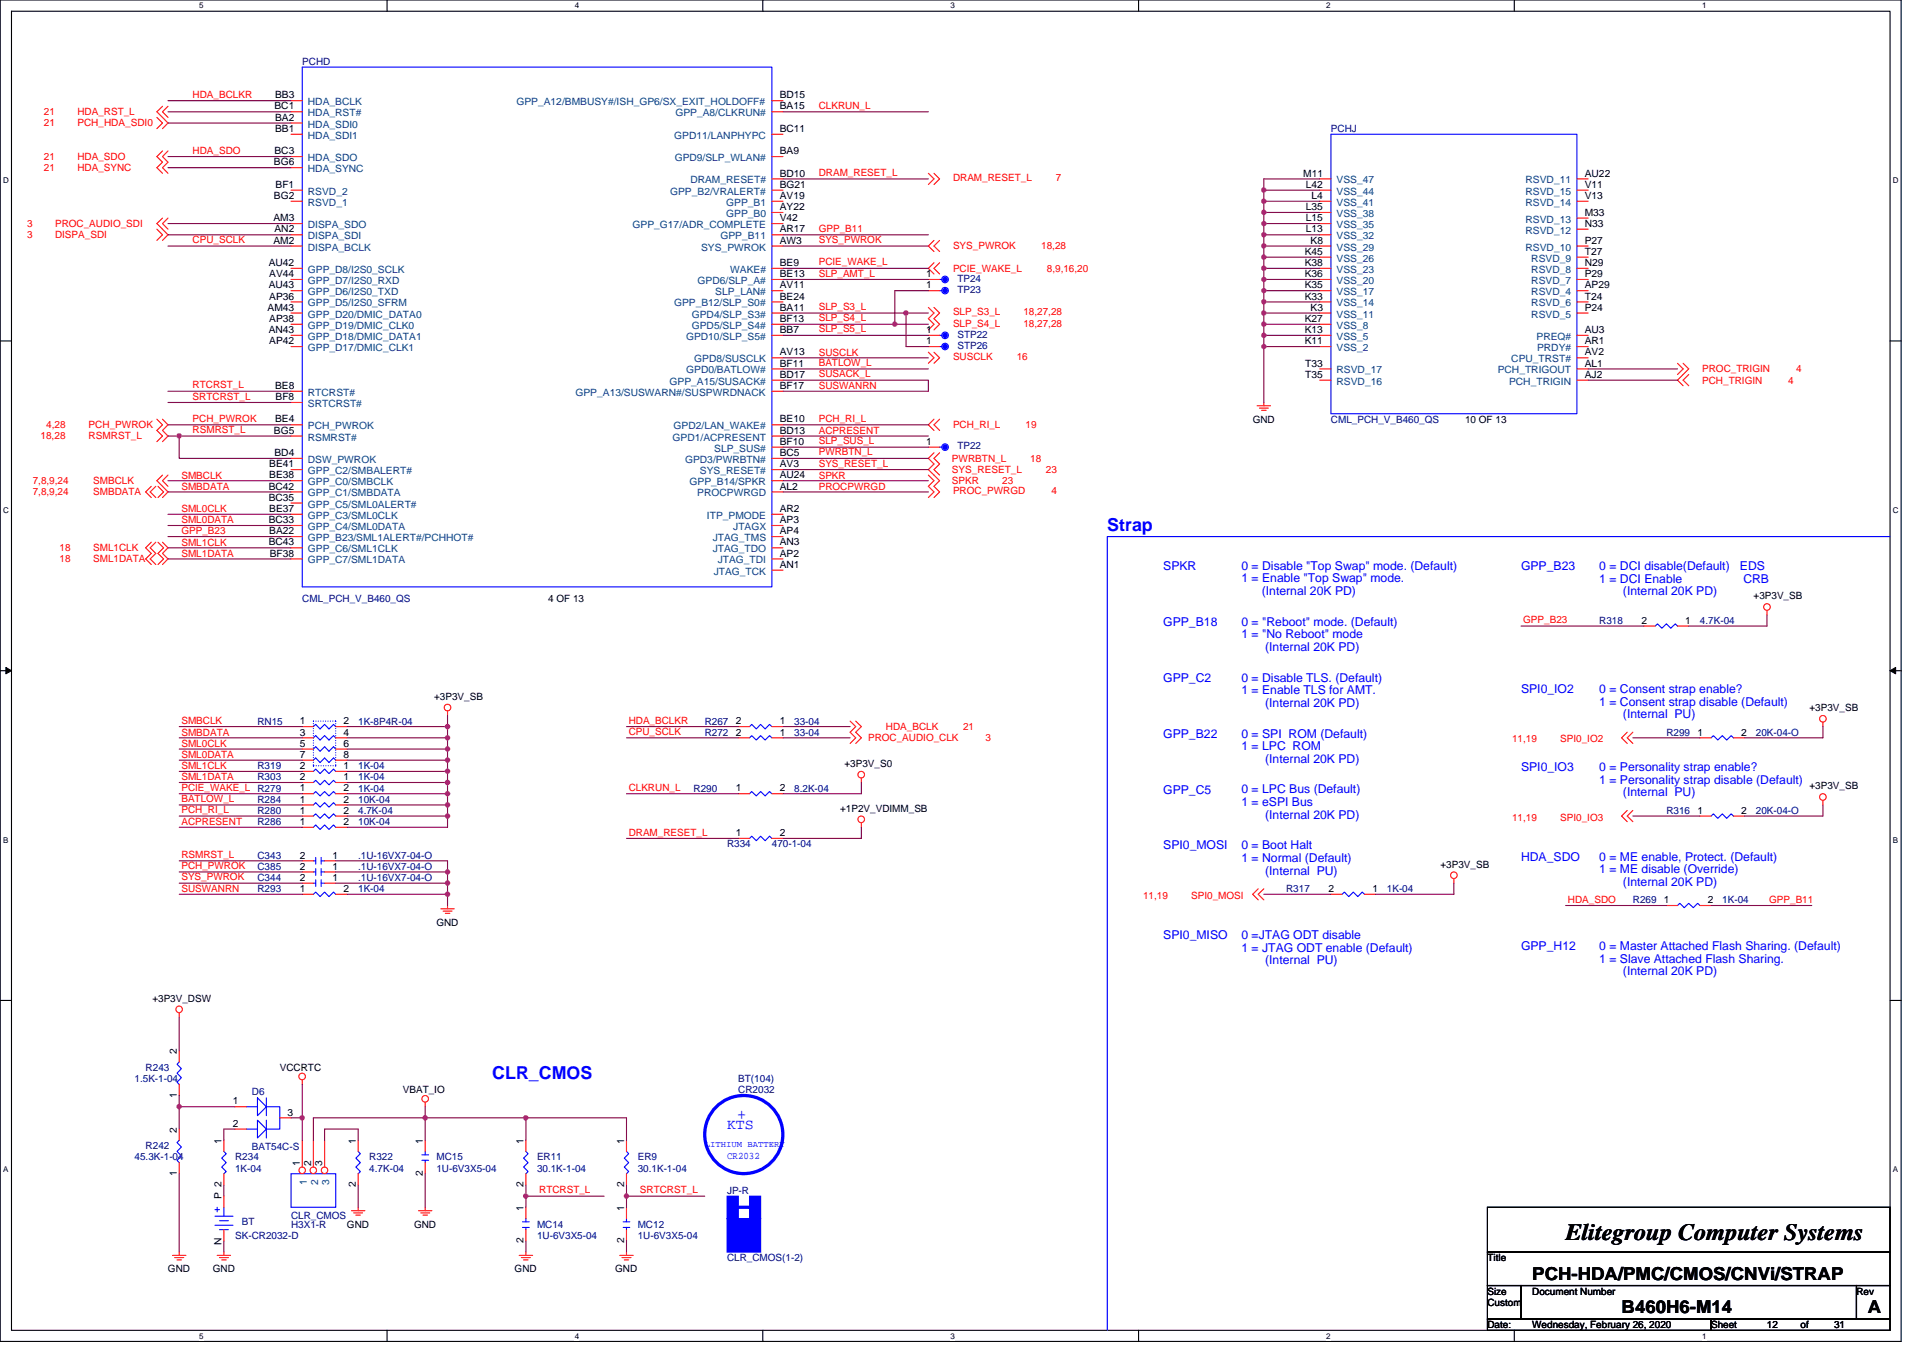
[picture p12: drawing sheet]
<svg xmlns="http://www.w3.org/2000/svg" width="297mm" height="210mm" viewBox="0 0 297 210" stroke-linecap="round" stroke-linejoin="round" font-family="sans-serif">
<path d="M0 0h293.7v207.3h-293.7zM1.8 1.7h290.1v203.8h-290.1z" fill="none" stroke="#000" stroke-width=".17"/>
<g fill="#fff">
<path d="M30.8 .2h.6v1.4h-.6z"/>
<path d="M30.8 205.7h.6v1.4h-.6z"/>
</g>
<path d="M59.8 0v1.7M59.8 205.5v1.8" fill="none" stroke="#000" stroke-width=".17"/>
<g fill="#fff">
<path d="M88.8 .2h.6v1.4h-.6z"/>
<path d="M88.8 205.7h.6v1.4h-.6z"/>
</g>
<path d="M117.8 0v1.7M117.8 205.5v1.8" fill="none" stroke="#000" stroke-width=".17"/>
<g fill="#fff">
<path d="M146.8 .2h.7v1.4h-.7z"/>
<path d="M146.8 205.7h.7v1.4h-.7z"/>
</g>
<path d="M175.9 0v1.7M175.9 205.5v1.8" fill="none" stroke="#000" stroke-width=".17"/>
<g fill="#fff">
<path d="M204.9 .2h.6v1.4h-.6z"/>
<path d="M204.9 205.7h.6v1.4h-.6z"/>
</g>
<path d="M233.9 0v1.7M233.9 205.5v1.8" fill="none" stroke="#000" stroke-width=".17"/>
<g fill="#fff">
<path d="M262.9 .2h.7v1.4h-.7z"/>
<path d="M262.9 205.7h.7v1.4h-.7z"/>
<path d="M.5 27.2h.8v1.4h-.8z"/>
<path d="M292.4 27.2h.8v1.4h-.8z"/>
<path d="M.5 78.1h.8v1.4h-.8z"/>
<path d="M292.4 78.1h.8v1.4h-.8z"/>
</g>
<path d="M0 52.7h1.8M291.9 52.7h1.8" fill="none" stroke="#000" stroke-width=".17"/>
<g fill="#fff">
<path d="M.5 129.1h.8v1.4h-.8z"/>
<path d="M292.4 129.1h.8v1.4h-.8z"/>
</g>
<path d="M0 103.6h1.8M291.9 103.6h1.8" fill="none" stroke="#000" stroke-width=".17"/>
<path d="M.9 103.1l.9 .5-.9 .5zM291.9 103.6l.9-.5v1z" fill="#000" stroke="#000" stroke-width=".15"/>
<g fill="#fff">
<path d="M.5 180h.8v1.4h-.8z"/>
<path d="M292.4 180h.8v1.4h-.8z"/>
</g>
<path d="M0 154.6h1.8M291.9 154.6h1.8M229.8 198.6h5.1v5.2h-5.1zM229.8 186.5h62.1v7h-62.1zM229.8 193.5h62.1v5.1h-62.1zM234.9 198.6h51.9v5.2h-51.9zM286.8 198.6h5.1v5.2h-5.1zM229.8 203.8h34.5v1.7h-34.5zM264.3 203.8h27.6v1.7h-27.6z" fill="none" stroke="#000" stroke-width=".17"/>
<g fill="none" stroke="#00f" stroke-width=".17">
<path d="M46.7 10.4h72.5v80.3h-72.5zM205.6 20.7h38v43.2h-38zM145.1 43.2h.4M145.1 51.8h.4M145.1 53.6h.4M145.1 44.9h.4M145.1 69.1h.4M255.7 96.7l.3-.3 .7 .7 .7-.7 .7 .7 .7-.7 .3 .3M291.9 82.9h-120.9v122.6M48.4 119.2l.4-.4 .6 .7 .7-.7 .7 .7 .7-.7 .4 .4M48.4 112.3l.4-.4 .6 .7 .7-.7 .7 .7 .7-.7 .4 .4M48.4 114l.4-.3 .6 .6 .7-.6 .7 .6 .7-.6 .4 .3"/>
<path d="M48.4 115.7l.4-.3 .6 .7 .7-.7 .7 .7 .7-.7 .4 .3M48.4 117.5l.4-.4 .6 .7 .7-.7 .7 .7 .7-.7 .4 .4M115.8 112.3l.3-.4 .7 .7 .7-.7 .7 .7 .7-.7 .3 .4M115.8 114l.3-.3 .7 .6 .7-.6 .7 .6 .7-.6 .3 .3M264.3 114l.4-.3 .6 .6 .7-.6 .7 .6 .7-.6 .4 .3M48.4 120.9l.4-.3 .6 .7 .7-.7 .7 .7 .7-.7 .4 .3M48.4 127.8l.4-.3 .6 .7 .7-.7 .7 .7 .7-.7 .4 .3M48.4 126.1l.4-.3 .6 .6 .7-.6 .7 .6 .7-.6 .4 .3M48.4 138.2l.4-.4 .6 .7 .7-.7 .7 .7 .7-.7 .4 .4M48.4 122.6l.4-.3 .6 .7 .7-.7 .7 .7 .7-.7 .4 .3M48.4 124.4l.4-.4 .6 .7 .7-.7 .7 .7 .7-.7 .4 .4M48.4 136.5h.4"/>
<path d="M48.4 134.7h.4M48.4 133h.4M48.8 135.9v1.1M48.8 134.2v1.1M48.8 132.5v1M49.6 136.5h.5M49.6 135.9v1.1M49.6 134.7h.5M49.6 134.2v1.1M49.6 133h.5M49.6 132.5v1M115.8 129.5l.3-.3 .7 .7 .7-.7 .7 .7 .7-.7 .3 .3"/>
<path d="M115.8 122.6l.3-.3 .7 .7 .7-.7 .7 .7 .7-.7 .3 .3M207.3 138.2l.4-.4 .6 .7 .7-.7 .7 .7 .7-.7 .4 .4M259.1 139.9l.4-.3 .7 .7 .7-.7 .7 .7 .6-.7 .4 .3M264.3 126.1l.4-.3 .6 .6 .7-.6 .7 .6 .7-.6 .4 .3M27.7 176.2l-.4 .3 .7 .7-.7 .7 .7 .7-.7 .7 .4 .3M27.7 164.1l-.4 .3 .7 .7-.7 .7 .7 .7-.7 .7 .4 .4M34.6 177.9l.3 .4-.7 .6 .7 .7-.7 .7 .7 .7-.3 .4M38.1 171h1.7M38.1 174.5h1.7M39.8 173.1l1.3 1.4-1.3 1.3zM39.8 169.6l1.3 1.4-1.3 1.4zM41.1 169.6v2.8"/>
<path d="M41.1 173.1v2.7M41.1 171h2.1v3.5h-2.1M55.3 177.9l.4 .4-.7 .6 .7 .7-.7 .7 .7 .7-.4 .4M65.2 179.3h1M65.2 178.4h1M65.7 177.9v.5M65.7 179.3v.3M81.2 177.9l.4 .4-.7 .6 .7 .7-.7 .7 .7 .7-.4 .4M96.8 177.9l.3 .4-.7 .6 .7 .7-.7 .7 .7 .7-.3 .4M33.2 189.3h2.8M33.2 187.9h2.8M33.2 186.9h.7"/>
<path d="M33.5 186.5v.7M33.9 190h1.4M33.9 188.6h1.4M34.6 186.5v1.4M45 181.4h6.9v5.1h-6.9zM80.7 189.7h1M80.7 188.8h1M81.2 188.3v.5M81.2 189.7v.3M96.3 189.7h1M96.3 188.8h1M96.8 188.3v.5"/>
<path d="M96.8 189.7v.3"/>
<circle cx="146" cy="51.8" r=".51"/>
<circle cx="146" cy="43.2" r=".51"/>
<circle cx="146" cy="44.9" r=".51"/>
<circle cx="146" cy="53.5" r=".51"/>
<circle cx="146" cy="69.1" r=".51"/>
</g>
<g fill="none" stroke="#f00" stroke-width=".17">
<path d="M24.2 18.1l.9 .9-.9 .9M25.1 16.4l-.9 .9 1.7 1.7-.8 .9M25.9 16.4l-.8 .9 .8 .8M45 15.6h1.7M45 17.3h1.7M45 19h1.7M119.2 15.6h1.7M119.2 17.3h1.7M24.2 35.4l.9 .9-.9 .8M25.1 33.7l-.9 .8 1.7 1.8-.8 .8M25.1 23.3l-.9 .9 .9 .9-.9 .8 .9 .9M25.9 23.3l-.8 .9 .8 .9-.8 .8 .8 .9"/>
<path d="M25.9 33.7l-.8 .8 .8 .9M45 25.9h1.7M45 20.7h1.7M45 31.1h1.7M45 36.3h1.7M45 29.4h1.7M45 34.5h1.7M45 24.2h1.7M45 38h1.7M119.2 38h1.7M119.2 36.3h1.7M119.2 20.7h1.7"/>
<path d="M119.2 32.8h1.7M119.2 31.1h1.7M119.2 24.2h1.7M119.2 29.4h1.7M119.2 27.6h1.7M119.2 34.5h1.7M143.4 26.8l.9 .8-.9 .9M144.3 37.1l-.9 .9 .9 .9M144.3 26.8l.8 .8-.8 .9M145.1 37.1l-.8 .9 .8 .9M203.9 31.1h1.7M203.9 36.3h1.7"/>
<path d="M203.9 29.4h1.7M203.9 34.5h1.7M203.9 27.6h1.7M203.9 39.7h1.7M203.9 32.8h1.7M203.9 38h1.7M243.6 38h1.7M243.6 27.6h1.7M243.6 35.4h1.7M243.6 33.7h1.7M243.6 31.1h1.7M243.6 29.4h1.7"/>
<path d="M243.6 39.7h1.7M45 50.1h1.7M45 46.7h1.7M45 41.5h1.7M45 44.9h1.7M45 48.4h1.7M45 51.8h1.7M45 43.2h1.7M45 53.6h1.7M119.2 50.1h1.7M119.2 57h1.7M119.2 48.4h1.7"/>
<path d="M119.2 44.9h1.7M119.2 58.7h1.7M119.2 43.2h1.7M119.2 51.8h1.7M119.2 55.3h1.7M119.2 41.5h1.7M119.2 46.7h1.7M143.4 47.5l.9 .9-.9 .8 .9 .9-.9 .9M143.4 54.4l.9 .9-.9 .8M143.4 43.2h1.7M143.4 51.8h1.7M143.4 53.6h1.7"/>
<path d="M143.4 44.9h1.7M144.3 40.6l-.9 .9 .9 .8M144.3 47.5l.8 .9-.8 .8 .8 .9-.8 .9M144.3 54.4l.8 .9-.8 .8M145.1 40.6l-.8 .9 .8 .8M203.9 58.7h1.7M203.9 43.2h1.7M203.9 53.6h1.7M203.9 57h1.7M203.9 48.4h1.7M203.9 41.5h1.7M203.9 51.8h1.7"/>
<path d="M203.9 46.7h1.7M203.9 50.1h1.7M203.9 44.9h1.7M243.6 55.3h1.7M243.6 51.8h1.7M243.6 57h1.7M243.6 44.9h1.7M243.6 58.7h1.7M243.6 48.4h1.7M243.6 46.7h1.7M243.6 43.2h1.7M243.6 53.6h1.7"/>
<path d="M243.6 41.5h1.7M259.1 56.1l.9 .9-.9 .9M260 56.1l.9 .9-1.8 1.7 .9 .9M260.9 57.9l-.9 .8 .9 .9M23.4 75.1l-.9 .9 .9 .9M24.1 75.1l-.9 .9 .9 .9M24.2 64.8l.9 .8-.9 .9 .9 .9-.9 .8M24.4 75.1l.9 .9-.9 .9M25.1 73.4l-.9 .9 1.7 1.7-.8 .9M25.1 64.8l.8 .8-.8 .9 .8 .9-.8 .8M25.9 73.4l-.8 .9 .8 .8M45 70.8h1.7"/>
<path d="M45 65.6h1.7M45 62.2h1.7M45 67.4h1.7M45 79.5h1.7M45 74.3h1.7M45 77.7h1.7M45 60.5h1.7M45 72.6h1.7M45 76h1.7M119.2 79.5h1.7M119.2 70.8h1.7M119.2 72.6h1.7"/>
<path d="M119.2 76h1.7M119.2 74.3h1.7M119.2 65.6h1.7M119.2 67.4h1.7M119.2 69.1h1.7M119.2 60.5h1.7M143.4 73.4l.9 .9-.9 .8 .9 .9-.9 .9M143.4 69.1h1.7M144.3 70l-.9 .8 .9 .9-.9 .9 1.7 1.7-.8 .8 .8 .9-.8 .9M144.3 64.8l-.9 .8 .9 .9M145.1 70l-.8 .8 .8 .9-.8 .9 .8 .8M145.1 64.8l-.8 .8 .8 .9"/>
<path d="M194.2 62.7h2.1M194.5 63.1h1.4M194.9 63.4h.7M195.2 62.2v.5M23.4 83.8l-.9 .8 .9 .9-.9 .9 .9 .8M24.1 83.8l-.9 .8 .9 .9-.9 .9 .9 .8M24.4 83.8l.9 .8-.9 .9 .9 .9-.9 .8M25.1 83.8l.8 .8-.8 .9 .8 .9-.8 .8M45 81.2h1.7M45 84.6h1.7M45 82.9h1.7M45 86.4h1.7"/>
<path d="M119.2 88.1h1.7M119.2 86.4h1.7M119.2 84.6h1.7M119.2 82.9h1.7M119.2 81.2h1.7M254 96.7h1.7M259.1 96.7h1.8M272.9 94.3v.7M46.7 119.2h1.7M46.7 112.3h1.7M46.7 114h1.7M46.7 115.7h1.7"/>
<path d="M46.7 117.5h1.7M51.9 119.2h1.7M51.9 112.3h1.7M51.9 114h1.7M51.9 115.7h1.7M51.9 117.5h1.7M69.1 109.9v.7M114 112.3h1.8M114 114h1.8M119.2 112.3h1.7M119.2 114h1.7M131.3 111.4l.9 .9-.9 .8 .9 .9-.9 .9"/>
<path d="M132.2 111.4l.9 .9-.9 .8 .9 .9-.9 .9M251.4 113.1l-.9 .9 .9 .9M252.2 113.1l-.8 .9 .8 .9M262.6 114h1.7M267.8 114h1.7M281.6 111.6v.7M46.7 127.8h1.7M46.7 120.9h1.7M46.7 126.1h1.7M46.7 138.2h1.7M46.7 136.5h1.7M46.7 134.7h1.7"/>
<path d="M46.7 133h1.7M46.7 122.6h1.7M46.7 124.4h1.7M50.1 136.5h1.8M50.1 134.7h1.8M50.1 133h1.8M51.9 127.8h1.7M51.9 120.9h1.7M51.9 126.1h1.7M51.9 138.2h1.7M51.9 122.6h1.7M51.9 124.4h1.7"/>
<path d="M69.1 139.9v.5M114 129.5h1.8M114 122.6h1.8M119.2 129.5h1.7M119.2 122.6h1.7M133.1 120.2v.7M133.1 127.1v.7M194.3 137.3l-.8 .9 .8 .8M195.2 137.3l-.9 .9 .9 .8M205.6 138.2h1.7M210.8 138.2h1.7M224.6 135.8v.7"/>
<path d="M251.4 125.2l-.9 .9 .9 .9M252.2 125.2l-.8 .9 .8 .9M257.4 139.9h1.7M262.6 126.1h1.7M262.6 139.9h1.7M267.8 126.1h1.7M281.6 123.7v.7M27.7 156.5v.7M68.1 140.4h2.1M68.4 140.8h1.4M68.8 141.1h.7M27.7 179.6v1.8"/>
<path d="M27.7 174.5v1.7M27.7 167.6v1.7M27.7 162.4v1.7M34.6 176.2v1.7M36.3 171h1.8M36.3 174.5h1.8M43.2 172.7h1.8M46.7 166.9v.7M55.3 176.2v1.7M65.7 170.3v.7M65.7 176.2v1.7M65.7 179.6v1.8"/>
<path d="M81.2 176.2v1.7M96.8 176.2v1.7M26.6 194h2.1M27 194.3h1.4M27.3 194.7h.7M27.7 193.5v.5M33.5 194h2.1M33.9 194.3h1.4M34.2 194.7h.7M34.6 193.5v.5M34.6 181.4v1.7M34.6 184.8v1.7"/>
<path d="M34.6 190v1.7M54.3 187.1h2.1M54.6 187.4h1.4M55 187.7h.7M55.3 186.5v.6M55.3 181.4v1.7M64.6 187.1h2.1M65 187.4h1.4M65.3 187.7h.7M65.7 186.5v.6M80.2 194h2.1M80.5 194.3h1.4"/>
<path d="M80.9 194.7h.7M81.2 193.5v.5M81.2 186.5v1.8M81.2 190v1.7M81.2 181.4v1.7M95.7 194h2.1M96.1 194.3h1.4M96.4 194.7h.7M96.8 193.5v.5M96.8 181.4v1.7M96.8 186.5v1.8M96.8 190v1.7"/>
<circle cx="272.9" cy="93.8" r=".51"/>
<circle cx="69.1" cy="109.3" r=".51"/>
<circle cx="133" cy="119.7" r=".51"/>
<circle cx="281.6" cy="111.1" r=".51"/>
<circle cx="133" cy="126.6" r=".51"/>
<circle cx="224.6" cy="135.2" r=".51"/>
<circle cx="281.6" cy="123.1" r=".51"/>
<circle cx="27.7" cy="156" r=".51"/>
<circle cx="46.7" cy="166.3" r=".51"/>
<circle cx="65.7" cy="169.8" r=".51"/>
</g>
<g fill="#00f" stroke="#00f" stroke-width=".17">
<path d="M112.3 188.3h5.2v5.2h-5.2z" fill-rule="evenodd"/>
<path d="M112.3 184.8h1.7v3.5h-1.7z" fill-rule="evenodd"/>
<path d="M115.8 184.8h1.7v3.5h-1.7z" fill-rule="evenodd"/>
<circle cx="146" cy="43.2" r=".34"/>
<circle cx="146" cy="51.8" r=".34"/>
<circle cx="146" cy="69.1" r=".34"/>
<circle cx="146" cy="53.5" r=".33"/>
<circle cx="146" cy="44.9" r=".33"/>
</g>
<g fill="none" stroke="#00f" stroke-width=".51">
<path d="M114 186.5h1.8"/>
<circle cx="114.9" cy="175.3" r="6"/>
</g>
<path d="M48.4 111.4v6.9M48.4 118.3h.1M48.4 111.4h3.5M51.9 111.4h.1M51.9 111.4v6.9M51.9 118.3h.1M51.9 118.3h-3.5" fill="none" stroke="#00f" stroke-width=".17" stroke-dasharray="0 .3"/>
<circle cx="46.7" cy="180.8" r=".51" fill="#fff" stroke="#f00" stroke-width=".17"/>
<path d="M46.7 176.2v4.1" fill="none" stroke="#f00" stroke-width=".17"/>
<circle cx="48.4" cy="180.8" r=".51" fill="#fff" stroke="#f00" stroke-width=".17"/>
<path d="M48.4 176.2v4.1" fill="none" stroke="#f00" stroke-width=".17"/>
<circle cx="50.1" cy="180.8" r=".51" fill="#fff" stroke="#f00" stroke-width=".17"/>
<path d="M50.1 176.2v4.1" fill="none" stroke="#f00" stroke-width=".17"/>
<g fill="none" stroke="#800040" stroke-width=".17">
<path d="M25.9 15.6h19.1M25.9 19h19.1M25.9 17.3h19.1M120.9 17.3h22.5M25.9 36.3h19.1M25.9 24.2h19.1M25.9 25.9h19.1M25.9 38h19.1M25.9 34.5h19.1M120.9 36.3h22.5M120.9 27.6h22.5M120.9 38h22.5"/>
<path d="M195.2 29.4h8.7M195.2 29.4v1.7M195.2 31.1v6.9M195.2 39.7v8.7M195.2 38v1.7M195.2 31.1h8.7M195.2 32.8h8.7M195.2 34.5h8.7M195.2 36.3h8.7M195.2 38h8.7M195.2 39.7h8.7M203.9 27.6h-8.7v1.8"/>
<path d="M120.9 50.1h17.3M120.9 41.5h22.5M120.9 51.8h22.5M120.9 48.4h19.1M120.9 43.2h22.5M120.9 57h22.5M120.9 58.7h22.5v1.8h-22.5M120.9 55.3h22.5M138.2 50.1h5.2M140 48.4h3.4M140 48.4v5.2h3.4M143.4 44.9h-5.2v5.2"/>
<path d="M195.2 51.8v10.4M195.2 48.4v3.4M195.2 41.5h8.7M195.2 43.2h8.7M195.2 44.9h8.7M195.2 46.7h8.7M195.2 48.4h8.7M195.2 50.1h8.7M195.2 51.8h8.7M195.2 53.6h8.7M245.3 58.7h13.8M245.3 57h13.8"/>
<path d="M25.9 60.5h19.1M25.9 62.2h19.1M25.9 65.6h19.1M25.9 74.3h19.1M25.9 76h19.1M25.9 79.5h19.1M25.9 67.4h1.8M45 67.4h-17.3v3.4h17.3M120.9 69.1h22.5M120.9 70.8h22.5M120.9 72.6h22.5M120.9 74.3h22.5"/>
<path d="M120.9 76h22.5M120.9 65.6h22.5M120.9 67.4h22.5M25.9 81.2h19.1M25.9 82.9h19.1M25.9 86.4h19.1M25.9 84.6h19.1M234.9 96.7h19.1M272.9 95v1.7h-12M27.7 119.2h19M27.7 112.3h19M27.7 114h19"/>
<path d="M27.7 115.7h19M27.7 117.5h19M53.6 114h15.5M53.6 112.3h15.5M53.6 115.7h15.5M53.6 117.5h15.5M53.6 119.2h15.5M69.1 112.3v1.7M69.1 114v1.7M69.1 110.6v1.7M69.1 115.7v1.8M69.1 117.5v1.7"/>
<path d="M69.1 119.2v1.7M96.8 114h17.2M96.8 112.3h17.2M120.9 114h10.4M120.9 112.3h10.4M252.2 114h10.4M281.6 112.3v1.7h-12.1M27.7 133h19M27.7 138.2h19M27.7 127.8h19M27.7 122.6h19M27.7 124.4h19"/>
<path d="M27.7 126.1h19M27.7 120.9h19M27.7 134.7h19M27.7 136.5h19M51.9 133h17.2v1.7M51.9 134.7h17.2M51.9 136.5h17.2M53.6 138.2h15.5M53.6 122.6h15.5M53.6 124.4h15.5M53.6 126.1h15.5M53.6 120.9h15.5v1.7"/>
<path d="M69.1 124.4v3.4h-15.5M69.1 122.6v1.8M69.1 134.7v5.2M96.8 122.6h17.2M96.8 129.5h17.2M133.1 120.9v1.7h-12.2M133.1 127.8v1.7h-12.2M195.2 138.2h10.4M224.6 136.5v1.7h-12.1M241.8 139.9h15.6M252.2 126.1h10.4M264.3 139.9h15.6"/>
<path d="M281.6 124.4v1.7h-12.1M27.7 157.2v5.2M27.7 169.3v1.7M36.3 174.5h-1.7v1.7M36.3 171h-8.6v3.5M45 172.7h1.7M46.7 172.7v3.5M46.7 167.6v5.1M48.4 176.2v-3.5h17.3v3.5M50.1 176.2v-1.7h5.2v1.7M65.7 171v1.7h15.5M81.2 172.7v3.5"/>
<path d="M81.2 172.7h15.6v3.5M27.7 181.4v12.1M34.6 183.1v1.7M34.6 191.7v1.8M55.3 183.1v3.4M65.7 181.4v5.1M81.2 183.1v1.7M81.2 184.8v1.7M81.2 191.7v1.8M81.2 184.8h12.1M96.8 184.8v1.7M96.8 183.1v1.7"/>
<path d="M96.8 191.7v1.8M96.8 184.8h12.1"/>
</g>
<g fill="#f0f" stroke="#f0f" stroke-width=".17">
<circle cx="69.1" cy="138.2" r=".34"/>
<circle cx="69.1" cy="122.6" r=".33"/>
<circle cx="69.1" cy="124.4" r=".34"/>
<circle cx="69.1" cy="126.1" r=".34"/>
<circle cx="46.7" cy="172.7" r=".34"/>
<circle cx="81.2" cy="172.7" r=".34"/>
<circle cx="65.7" cy="172.7" r=".34"/>
<circle cx="81.2" cy="184.8" r=".34"/>
<circle cx="96.8" cy="184.8" r=".34"/>
<circle cx="27.7" cy="171" r=".34"/>
<circle cx="69.1" cy="114" r=".33"/>
<circle cx="69.1" cy="112.3" r=".34"/>
<circle cx="69.1" cy="115.7" r=".34"/>
<circle cx="69.1" cy="119.2" r=".34"/>
<circle cx="69.1" cy="120.9" r=".34"/>
<circle cx="69.1" cy="117.5" r=".34"/>
<circle cx="69.1" cy="134.7" r=".34"/>
<circle cx="69.1" cy="136.4" r=".34"/>
<circle cx="139.9" cy="48.4" r=".34"/>
<circle cx="138.2" cy="50.1" r=".34"/>
<circle cx="195.2" cy="53.5" r=".33"/>
<circle cx="195.2" cy="51.8" r=".34"/>
<circle cx="195.2" cy="41.4" r=".34"/>
<circle cx="195.2" cy="39.7" r=".34"/>
<circle cx="195.2" cy="29.4" r=".34"/>
<circle cx="195.2" cy="31.1" r=".34"/>
<circle cx="195.2" cy="32.8" r=".34"/>
<circle cx="195.2" cy="34.5" r=".34"/>
<circle cx="195.2" cy="36.3" r=".33"/>
<circle cx="195.2" cy="38" r=".34"/>
<circle cx="195.2" cy="43.2" r=".34"/>
<circle cx="195.2" cy="44.9" r=".33"/>
<circle cx="195.2" cy="46.6" r=".34"/>
<circle cx="195.2" cy="48.4" r=".34"/>
<circle cx="195.2" cy="50.1" r=".34"/>
<circle cx="27.7" cy="67.3" r=".34"/>
</g>
<text font-size="3.6" x="241.8" y="191.6">Elitegroup Computer Systems</text>
<g font-size="2.8" fill="#00f">
<text x="171" y="82">Strap</text>
<text x="76" y="166.6">CLR_CMOS</text>
</g>
<g font-size="2.8">
<text x="236.7" y="197.7">PCH-HDA/PMC/CMOS/CNVi/STRAP</text>
<text x="250.5" y="202.9">B460H6-M14</text>
<text x="288.5" y="202.9">A</text>
</g>
<g font-size="2.2" fill="#00f">
<text x="114" y="172.8">+</text>
<text x="112.3" y="174.5">KTS</text>
</g>
<g font-size="1.9" fill="#00f">
<text x="179.7" y="88.1">SPKR</text>
<text x="191.8" y="88.1">0 = Disable &quot;Top Swap&quot; mode. (Default)</text>
<text x="234.9" y="88.1">GPP_B23</text>
<text x="247" y="88.1">0 = DCI disable(Default)</text>
<text x="268.8" y="88.1">EDS</text>
<text x="191.8" y="90">1 = Enable &quot;Top Swap&quot; mode.</text>
<text x="194.9" y="91.9">(Internal 20K PD)</text>
<text x="247" y="90">1 = DCI Enable</text>
<text x="250.7" y="92">(Internal 20K PD)</text>
<text x="269.3" y="90">CRB</text>
<text x="179.7" y="96.7">GPP_B18</text>
<text x="191.8" y="96.7">0 = &quot;Reboot&quot; mode. (Default)</text>
<text x="191.8" y="98.6">1 = &quot;No Reboot&quot; mode</text>
<text x="195.4" y="100.6">(Internal 20K PD)</text>
<text x="179.7" y="105.3">GPP_C2</text>
<text x="191.8" y="105.3">0 = Disable TLS. (Default)</text>
<text x="191.8" y="107.3">1 = Enable TLS for AMT.</text>
<text x="234.9" y="107.1">SPI0_IO2</text>
<text x="247" y="107.1">0 = Consent strap enable?</text>
<text x="179.7" y="114">GPP_B22</text>
<text x="191.8" y="114">0 = SPI ROM (Default)</text>
<text x="195.4" y="109.2">(Internal 20K PD)</text>
<text x="247" y="109">1 = Consent strap disable (Default)</text>
<text x="250.7" y="111">(Internal PU)</text>
<text x="191.8" y="115.9">1 = LPC ROM</text>
<text x="195.4" y="117.9">(Internal 20K PD)</text>
<text x="234.9" y="119.2">SPI0_IO3</text>
<text x="247" y="119.2">0 = Personality strap enable?</text>
<text x="179.7" y="122.6">GPP_C5</text>
<text x="191.8" y="122.6">0 = LPC Bus (Default)</text>
<text x="191.8" y="124.6">1 = eSPI Bus</text>
<text x="247" y="121.1">1 = Personality strap disable (Default)</text>
<text x="250.7" y="123.1">(Internal PU)</text>
<text x="179.7" y="131.2">SPI0_MOSI</text>
<text x="191.8" y="131.2">0 = Boot Halt</text>
<text x="195.4" y="126.5">(Internal 20K PD)</text>
<text x="191.8" y="133.2">1 = Normal (Default)</text>
<text x="195.4" y="135.1">(Internal PU)</text>
<text x="234.9" y="133">HDA_SDO</text>
<text x="247" y="133">0 = ME enable, Protect. (Default)</text>
<text x="247" y="134.9">1 = ME disable (Override)</text>
<text x="250.7" y="136.9">(Internal 20K PD)</text>
<text x="179.7" y="145.1">SPI0_MISO</text>
<text x="191.8" y="145.1">0 =JTAG ODT disable</text>
<text x="191.8" y="147">1 = JTAG ODT enable (Default)</text>
<text x="195.4" y="149">(Internal PU)</text>
<text x="234.9" y="146.8">GPP_H12</text>
<text x="247" y="146.8">0 = Master Attached Flash Sharing. (Default)</text>
<text x="247" y="148.8">1 = Slave Attached Flash Sharing.</text>
<text x="250.7" y="150.7">(Internal 20K PD)</text>
</g>
<g font-size="1.5" fill="#000080">
<text x="46.7" y="10">PCHD</text>
<text x="205.6" y="20.4">PCHJ</text>
<text x="147.9" y="43.5">TP24</text>
<text x="147.9" y="45.3">TP23</text>
<text x="147.9" y="52.2">STP22</text>
<text x="147.9" y="53.9">STP26</text>
<text x="205.6" y="65.3">CML_PCH_V_B460_QS</text>
<text x="147.9" y="69.4">TP22</text>
<text x="46.7" y="92.9">CML_PCH_V_B460_QS</text>
<text x="247" y="96.4">R318</text>
<text x="262.6" y="96.4">4.7K-04</text>
<text x="39.8" y="112">RN15</text>
<text x="55.3" y="112">1K-8P4R-04</text>
<text x="108.9" y="112">R267</text>
<text x="108.9" y="113.7">R272</text>
<text x="122.7" y="112">33-04</text>
<text x="122.7" y="113.7">33-04</text>
<text x="257.4" y="113.7">R299</text>
<text x="271.2" y="113.7">20K-04-O</text>
<text x="39.8" y="118.9">R319</text>
<text x="55.3" y="118.9">1K-04</text>
<text x="39.8" y="120.6">R303</text>
<text x="39.8" y="125.8">R280</text>
<text x="39.8" y="122.3">R279</text>
<text x="39.8" y="124">R284</text>
<text x="55.3" y="120.6">1K-04</text>
<text x="55.3" y="125.8">4.7K-04</text>
<text x="55.3" y="122.3">1K-04</text>
<text x="55.3" y="124">10K-04</text>
<text x="107.1" y="122.3">R290</text>
<text x="122.7" y="122.3">8.2K-04</text>
<text x="257.4" y="125.8">R316</text>
<text x="271.2" y="125.8">20K-04-O</text>
<text x="39.8" y="127.5">R286</text>
<text x="55.3" y="127.5">10K-04</text>
<text x="112.3" y="130.9">R334</text>
<text x="119.2" y="130.9">470-1-04</text>
<text x="39.8" y="137.9">R293</text>
<text x="39.8" y="136.1">C344</text>
<text x="39.8" y="134.4">C385</text>
<text x="39.8" y="132.7">C343</text>
<text x="55.3" y="137.9">1K-04</text>
<text x="55.3" y="136.1">.1U-16VX7-04-O</text>
<text x="55.3" y="134.4">.1U-16VX7-04-O</text>
<text x="55.3" y="132.7">.1U-16VX7-04-O</text>
<text x="198.7" y="137.9">R317</text>
<text x="214.2" y="137.9">1K-04</text>
<text x="252.2" y="139.6">R269</text>
<text x="266" y="139.6">1K-04</text>
<text x="20.8" y="167.2">1.5K-1-04</text>
<text x="22.5" y="165.5">R243</text>
<text x="114" y="167.2">BT(104)</text>
<text x="38.9" y="169.1">D6</text>
<text x="114" y="169">CR2032</text>
<text x="20.8" y="179.3">45.3K-1-04</text>
<text x="22.5" y="177.6">R242</text>
<text x="36.3" y="179.3">R234</text>
<text x="38.9" y="177.8">BAT54C-S</text>
<text x="57" y="179.3">R322</text>
<text x="67.4" y="179.3">MC15</text>
<text x="82.9" y="179.3">ER11</text>
<text x="98.5" y="179.3">ER9</text>
<text x="36.3" y="181">1K-04</text>
<text x="57" y="181">4.7K-04</text>
<text x="67.4" y="181">1U-6V3X5-04</text>
<text x="82.9" y="181">30.1K-1-04</text>
<text x="98.5" y="181">30.1K-1-04</text>
<text x="112.3" y="184.5">JP-R</text>
<text x="36.3" y="191.4">SK-CR2032-D</text>
<text x="37.4" y="189.3">BT</text>
<text x="45" y="188.3">CLR_CMOS</text>
<text x="45" y="189.7">H3X1-R</text>
<text x="82.9" y="189.7">MC14</text>
<text x="82.9" y="191.4">1U-6V3X5-04</text>
<text x="98.5" y="189.7">MC12</text>
<text x="98.5" y="191.4">1U-6V3X5-04</text>
<text x="112.3" y="194.9">CLR_CMOS(1-2)</text>
</g>
<g font-size="1.5" fill="#f00">
<text x="6.8" y="17.8">21</text>
<text x="12" y="17.8">HDA_RST_L</text>
<text x="29.8" y="15.1">HDA_BCLKR</text>
<text x="126.5" y="16.8">CLKRUN_L</text>
<text x="6.8" y="19.5">21</text>
<text x="12" y="19.5">PCH_HDA_SDI0</text>
<text x="29.8" y="23.7">HDA_SDO</text>
<text x="6.8" y="24.7">21</text>
<text x="6.8" y="26.5">21</text>
<text x="12" y="24.7">HDA_SDO</text>
<text x="12" y="26.5">HDA_SYNC</text>
<text x="126.5" y="27.2">DRAM_RESET_L</text>
<text x="147.2" y="28">DRAM_RESET_L</text>
<text x="163.1" y="28">7</text>
<text x="4.2" y="35.1">3</text>
<text x="8.5" y="35.1">PROC_AUDIO_SDI</text>
<text x="126.5" y="35.8">GPP_B11</text>
<text x="4.2" y="36.8">3</text>
<text x="8.5" y="36.8">DISPA_SDI</text>
<text x="29.8" y="37.6">CPU_SCLK</text>
<text x="126.5" y="37.6">SYS_PWROK</text>
<text x="126.5" y="41">PCIE_WAKE_L</text>
<text x="147.2" y="38.5">SYS_PWROK</text>
<text x="147.2" y="42">PCIE_WAKE_L</text>
<text x="160.8" y="38.5">18,28</text>
<text x="161.7" y="42">8,9,16,20</text>
<text x="126.5" y="47.9">SLP_S3_L</text>
<text x="126.5" y="42.7">SLP_AMT_L</text>
<text x="126.5" y="51.4">SLP_S5_L</text>
<text x="126.5" y="49.7">SLP_S4_L</text>
<text x="147.2" y="48.7">SLP_S3_L</text>
<text x="147.2" y="50.5">SLP_S4_L</text>
<text x="158.1" y="48.7">18,27,28</text>
<text x="158.1" y="50.5">18,27,28</text>
<text x="126.5" y="56.6">BATLOW_L</text>
<text x="126.5" y="58.3">SUSACK_L</text>
<text x="126.5" y="54.9">SUSCLK</text>
<text x="147.2" y="55.6">SUSCLK</text>
<text x="157.1" y="55.6">16</text>
<text x="262.9" y="59.3">PCH_TRIGIN</text>
<text x="262.9" y="57.5">PROC_TRIGIN</text>
<text x="276.2" y="59.3">4</text>
<text x="277.4" y="57.5">4</text>
<text x="29.8" y="60">RTCRST_L</text>
<text x="29.8" y="61.7">SRTCRST_L</text>
<text x="29.8" y="65.2">PCH_PWROK</text>
<text x="126.5" y="60.1">SUSWANRN</text>
<text x="126.5" y="65.2">PCH_RI_L</text>
<text x="6.3" y="67.9">18,28</text>
<text x="7.1" y="66.2">4,28</text>
<text x="13.7" y="67.9">RSMRST_L</text>
<text x="13.7" y="66.2">PCH_PWROK</text>
<text x="29.8" y="66.9">RSMRST_L</text>
<text x="126.5" y="68.6">SLP_SUS_L</text>
<text x="126.5" y="70.4">PWRBTN_L</text>
<text x="126.5" y="67">ACPRESENT</text>
<text x="147" y="71.4">PWRBTN_L</text>
<text x="147.2" y="66.2">PCH_RI_L</text>
<text x="158.4" y="66.2">19</text>
<text x="159.1" y="71.4">18</text>
<text x="5.1" y="74.8">7,8,9,24</text>
<text x="5.1" y="76.5">7,8,9,24</text>
<text x="14.4" y="74.8">SMBCLK</text>
<text x="14.4" y="76.5">SMBDATA</text>
<text x="28" y="73.9">SMBCLK</text>
<text x="28" y="75.7">SMBDATA</text>
<text x="126.5" y="72.1">SYS_RESET_L</text>
<text x="126.5" y="73.9">SPKR</text>
<text x="126.5" y="75.7">PROCPWRGD</text>
<text x="147" y="74.8">SPKR</text>
<text x="147" y="73.1">SYS_RESET_L</text>
<text x="147.2" y="76.4">PROC_PWRGD</text>
<text x="154.8" y="74.8">23</text>
<text x="161.5" y="73.1">23</text>
<text x="162.4" y="76.4">4</text>
<text x="28" y="79.1">SML0CLK</text>
<text x="28" y="80.9">SML0DATA</text>
<text x="28" y="82.5">GPP_B23</text>
<text x="9.2" y="86.9">18</text>
<text x="9.2" y="85.2">18</text>
<text x="14.4" y="86.9">SML1DATA</text>
<text x="14.4" y="85.2">SML1CLK</text>
<text x="28" y="86">SML1DATA</text>
<text x="28" y="84.3">SML1CLK</text>
<text x="235.3" y="96.3">GPP_B23</text>
<text x="28" y="111.9">SMBCLK</text>
<text x="28" y="113.7">SMBDATA</text>
<text x="97.1" y="113.6">CPU_SCLK</text>
<text x="97.1" y="111.8">HDA_BCLKR</text>
<text x="136.8" y="112.8">HDA_BCLK</text>
<text x="148.8" y="112.8">21</text>
<text x="28" y="118.9">SML1CLK</text>
<text x="28" y="115.4">SML0CLK</text>
<text x="28" y="117.1">SML0DATA</text>
<text x="134.1" y="114.5">PROC_AUDIO_CLK</text>
<text x="152.2" y="114.5">3</text>
<text x="233.6" y="114.7">11,19</text>
<text x="241" y="114.7">SPI0_IO2</text>
<text x="28" y="122.2">PCIE_WAKE_L</text>
<text x="28" y="123.9">BATLOW_L</text>
<text x="28" y="125.6">PCH_RI_L</text>
<text x="28" y="120.6">SML1DATA</text>
<text x="97.1" y="122.2">CLKRUN_L</text>
<text x="28" y="127.5">ACPRESENT</text>
<text x="97.1" y="129.1">DRAM_RESET_L</text>
<text x="233.6" y="126.8">11,19</text>
<text x="241" y="126.8">SPI0_IO3</text>
<text x="28" y="132.6">RSMRST_L</text>
<text x="28" y="137.8">SUSWANRN</text>
<text x="28" y="134.3">PCH_PWROK</text>
<text x="28" y="136">SYS_PWROK</text>
<text x="176.6" y="138.9">11,19</text>
<text x="184" y="138.9">SPI0_MOSI</text>
<text x="242.2" y="139.5">HDA_SDO</text>
<text x="273.3" y="139.5">GPP_B11</text>
<text x="83.3" y="184.4">RTCRST_L</text>
<text x="98.8" y="184.4">SRTCRST_L</text>
</g>
<g font-size="1.5">
<text x="42.4" y="16.9">BC1</text>
<text x="42.5" y="15.2">BB3</text>
<text x="120.4" y="15.2">BD15</text>
<text x="120.4" y="16.9">BA15</text>
<text x="42.4" y="23.8">BC3</text>
<text x="42.5" y="20.4">BB1</text>
<text x="42.5" y="18.6">BA2</text>
<text x="120.4" y="23.8">BA9</text>
<text x="120.4" y="20.4">BC11</text>
<text x="42.3" y="25.5">BG6</text>
<text x="42.6" y="29">BF1</text>
<text x="120.4" y="29">BG21</text>
<text x="120.4" y="27.3">BD10</text>
<text x="201.3" y="27.3">M11</text>
<text x="201.7" y="29">L42</text>
<text x="244.8" y="27.3">AU22</text>
<text x="244.8" y="29">V11</text>
<text x="42.2" y="34.2">AM3</text>
<text x="42.3" y="30.7">BG2</text>
<text x="42.4" y="35.9">AN2</text>
<text x="120.4" y="34.2">V42</text>
<text x="120.4" y="32.5">AY22</text>
<text x="120.4" y="30.7">AV19</text>
<text x="120.4" y="35.9">AR17</text>
<text x="201.7" y="35.9">L13</text>
<text x="201.7" y="34.2">L15</text>
<text x="201.7" y="32.5">L35</text>
<text x="202.6" y="30.7">L4</text>
<text x="244.8" y="35.1">N33</text>
<text x="244.8" y="33.3">M33</text>
<text x="244.8" y="30.7">V13</text>
<text x="41.5" y="41.1">AU42</text>
<text x="42.2" y="37.7">AM2</text>
<text x="120.4" y="41.1">BE9</text>
<text x="120.4" y="37.7">AW3</text>
<text x="201.5" y="41.1">K38</text>
<text x="201.5" y="39.4">K45</text>
<text x="202.4" y="37.7">K8</text>
<text x="244.8" y="41.1">N29</text>
<text x="244.8" y="39.4">T27</text>
<text x="244.8" y="37.7">P27</text>
<text x="41.5" y="44.6">AU43</text>
<text x="41.6" y="46.3">AP36</text>
<text x="41.6" y="42.8">AV44</text>
<text x="120.4" y="42.8">BE13</text>
<text x="120.4" y="46.3">BE24</text>
<text x="120.4" y="44.6">AV11</text>
<text x="143" y="42.8">1</text>
<text x="143" y="44.6">1</text>
<text x="201.5" y="42.8">K36</text>
<text x="201.5" y="46.3">K33</text>
<text x="201.5" y="44.6">K35</text>
<text x="244.8" y="44.6">AP29</text>
<text x="244.8" y="46.3">T24</text>
<text x="244.8" y="42.8">P29</text>
<text x="41.3" y="48">AM43</text>
<text x="41.5" y="51.5">AN43</text>
<text x="41.6" y="49.7">AP38</text>
<text x="41.6" y="53.2">AP42</text>
<text x="120.4" y="49.7">BF13</text>
<text x="120.4" y="48">BA11</text>
<text x="120.4" y="51.5">BB7</text>
<text x="143" y="51.5">1</text>
<text x="143" y="53.2">1</text>
<text x="201.5" y="53.2">K11</text>
<text x="201.5" y="51.5">K13</text>
<text x="201.5" y="49.7">K27</text>
<text x="202.4" y="48">K3</text>
<text x="244.8" y="51.5">AU3</text>
<text x="244.8" y="53.2">AR1</text>
<text x="244.8" y="48">P24</text>
<text x="120.4" y="58.4">BD17</text>
<text x="120.4" y="56.6">BF11</text>
<text x="120.4" y="54.9">AV13</text>
<text x="201.6" y="58.4">T35</text>
<text x="201.6" y="56.6">T33</text>
<text x="244.8" y="56.6">AL1</text>
<text x="244.8" y="58.4">AJ2</text>
<text x="244.8" y="54.9">AV2</text>
<text x="42.5" y="65.3">BE4</text>
<text x="42.5" y="60.1">BE8</text>
<text x="42.6" y="61.8">BF8</text>
<text x="120.4" y="65.3">BE10</text>
<text x="120.4" y="60.1">BF17</text>
<text x="193.5" y="65.3">GND</text>
<text x="226.3" y="65.3">10 OF 13</text>
<text x="42.3" y="67">BG5</text>
<text x="42.4" y="70.5">BD4</text>
<text x="120.4" y="67">BD13</text>
<text x="120.4" y="68.7">BF10</text>
<text x="120.4" y="70.5">BC5</text>
<text x="143" y="68.7">1</text>
<text x="41.5" y="77.4">BC35</text>
<text x="41.5" y="75.6">BC42</text>
<text x="41.6" y="73.9">BE38</text>
<text x="41.6" y="72.2">BE41</text>
<text x="120.4" y="73.9">AU24</text>
<text x="120.4" y="75.6">AL2</text>
<text x="120.4" y="72.2">AV3</text>
<text x="41.5" y="80.8">BC33</text>
<text x="41.6" y="79.1">BE37</text>
<text x="41.6" y="82.5">BA22</text>
<text x="120.4" y="82.5">AP4</text>
<text x="120.4" y="79.1">AR2</text>
<text x="120.4" y="80.8">AP3</text>
<text x="41.5" y="84.3">BC43</text>
<text x="41.7" y="86">BF38</text>
<text x="120.4" y="86">AP2</text>
<text x="120.4" y="84.3">AN3</text>
<text x="120.4" y="87.7">AN1</text>
<text x="84.7" y="92.9">4 OF 13</text>
<text x="270.9" y="92.6">+3P3V_SB</text>
<text x="253.6" y="96.4">2</text>
<text x="260.3" y="96.4">1</text>
<text x="46.3" y="111.9">1</text>
<text x="46.3" y="113.6">3</text>
<text x="53.1" y="111.9">2</text>
<text x="53.1" y="113.6">4</text>
<text x="67.1" y="108.1">+3P3V_SB</text>
<text x="113.7" y="111.9">2</text>
<text x="113.7" y="113.6">2</text>
<text x="120.4" y="111.9">1</text>
<text x="120.4" y="113.6">1</text>
<text x="262.2" y="113.6">1</text>
<text x="269" y="113.6">2</text>
<text x="279.5" y="109.9">+3P3V_SB</text>
<text x="46.3" y="118.8">2</text>
<text x="46.3" y="115.4">5</text>
<text x="46.3" y="117.1">7</text>
<text x="53.1" y="118.8">1</text>
<text x="53.1" y="115.4">6</text>
<text x="53.1" y="117.1">8</text>
<text x="130.4" y="118.5">+3P3V_S0</text>
<text x="46.3" y="120.5">2</text>
<text x="46.3" y="125.7">1</text>
<text x="46.3" y="122.3">1</text>
<text x="46.3" y="124">1</text>
<text x="53.1" y="120.5">1</text>
<text x="53.1" y="125.7">2</text>
<text x="53.1" y="122.3">2</text>
<text x="53.1" y="124">2</text>
<text x="113.7" y="122.3">1</text>
<text x="120.4" y="122.3">2</text>
<text x="129.8" y="125.4">+1P2V_VDIMM_SB</text>
<text x="262.2" y="125.7">1</text>
<text x="269" y="125.7">2</text>
<text x="279.5" y="122">+3P3V_SB</text>
<text x="46.3" y="127.5">1</text>
<text x="53.1" y="127.5">2</text>
<text x="113.7" y="129.2">1</text>
<text x="120.4" y="129.2">2</text>
<text x="46.3" y="137.8">1</text>
<text x="46.3" y="136.1">2</text>
<text x="46.3" y="134.4">2</text>
<text x="46.3" y="132.7">2</text>
<text x="51.3" y="136.1">1</text>
<text x="51.3" y="134.4">1</text>
<text x="51.3" y="132.7">1</text>
<text x="53.1" y="137.8">2</text>
<text x="205.2" y="137.8">2</text>
<text x="212" y="137.8">1</text>
<text x="222.5" y="134">+3P3V_SB</text>
<text x="67.4" y="143">GND</text>
<text x="257" y="139.6">1</text>
<text x="263.8" y="139.6">2</text>
<text x="23.5" y="154.8">+3P3V_DSW</text>
<text x="27.3" y="162.9" transform="rotate(-90 27.3 162.9)">2</text>
<text x="43.2" y="165.5">VCCRTC</text>
<text x="27.3" y="169.7" transform="rotate(-90 27.3 169.7)">1</text>
<text x="36" y="170.6">1</text>
<text x="44.4" y="172.4">3</text>
<text x="62.2" y="169">VBAT_IO</text>
<text x="27.3" y="175" transform="rotate(-90 27.3 175)">2</text>
<text x="34.2" y="176.7" transform="rotate(-90 34.2 176.7)">1</text>
<text x="36" y="174.1">2</text>
<text x="55" y="176.7" transform="rotate(-90 55 176.7)">1</text>
<text x="65.3" y="176.7" transform="rotate(-90 65.3 176.7)">1</text>
<text x="80.9" y="176.7" transform="rotate(-90 80.9 176.7)">1</text>
<text x="96.4" y="176.7" transform="rotate(-90 96.4 176.7)">1</text>
<text x="27.3" y="181.7" transform="rotate(-90 27.3 181.7)">1</text>
<text x="34.2" y="185.3" transform="rotate(-90 34.2 185.3)">P 2</text>
<text x="46.3" y="180.1" transform="rotate(-90 46.3 180.1)">1</text>
<text x="48" y="180.1" transform="rotate(-90 48 180.1)">2</text>
<text x="49.8" y="180.1" transform="rotate(-90 49.8 180.1)">3</text>
<text x="55" y="183.5" transform="rotate(-90 55 183.5)">2</text>
<text x="65.3" y="181.7" transform="rotate(-90 65.3 181.7)">2</text>
<text x="80.9" y="183.5" transform="rotate(-90 80.9 183.5)">2</text>
<text x="96.4" y="183.5" transform="rotate(-90 96.4 183.5)">2</text>
<text x="53.6" y="189.7">GND</text>
<text x="64" y="189.7">GND</text>
<text x="80.9" y="187.1" transform="rotate(-90 80.9 187.1)">1</text>
<text x="96.4" y="187.1" transform="rotate(-90 96.4 187.1)">1</text>
<text x="25.9" y="196.6">GND</text>
<text x="32.9" y="196.6">GND</text>
<text x="34.2" y="192.3" transform="rotate(-90 34.2 192.3)">N</text>
<text x="79.5" y="196.6">GND</text>
<text x="80.9" y="192.1" transform="rotate(-90 80.9 192.1)">2</text>
<text x="95" y="196.6">GND</text>
<text x="96.4" y="192.1" transform="rotate(-90 96.4 192.1)">2</text>
<text x="229.8" y="194.9">Title</text>
<text x="229.8" y="200">Size</text>
<text x="229.8" y="201.8">Custom</text>
<text x="236.7" y="200">Document Number</text>
<text x="286.8" y="200">Rev</text>
<text x="229.8" y="205.2">Date:</text>
<text x="236.7" y="205.2">Wednesday, February 26, 2020</text>
<text x="264.3" y="205.2">Sheet</text>
<text x="272.9" y="205.2">12</text>
<text x="278.1" y="205.2">of</text>
<text x="283.3" y="205.2">31</text>
</g>
<g font-size="1.5" fill="#004080">
<text x="47.6" y="16.3">HDA_BCLK</text>
<text x="47.6" y="18">HDA_RST#</text>
<text x="79.8" y="16.3">GPP_A12/BMBUSY#/ISH_GP6/SX_EXIT_HOLDOFF#</text>
<text x="104.3" y="18">GPP_A8/CLKRUN#</text>
<text x="47.6" y="21.4">HDA_SDI1</text>
<text x="47.6" y="19.7">HDA_SDI0</text>
<text x="104.2" y="21.4">GPD11/LANPHYPC</text>
<text x="47.6" y="26.6">HDA_SYNC</text>
<text x="47.6" y="24.9">HDA_SDO</text>
<text x="104.2" y="24.9">GPD9/SLP_WLAN#</text>
<text x="106.6" y="28.3">DRAM_RESET#</text>
<text x="206.5" y="28.3">VSS_47</text>
<text x="235.6" y="28.3">RSVD_11</text>
<text x="47.6" y="31.8">RSVD_1</text>
<text x="47.6" y="30.1">RSVD_2</text>
<text x="47.6" y="35.2">DISPA_SDO</text>
<text x="97.7" y="35.2">GPP_G17/ADR_COMPLETE</text>
<text x="103.5" y="30.1">GPP_B2/VRALERT#</text>
<text x="112.2" y="33.5">GPP_B0</text>
<text x="112.2" y="31.8">GPP_B1</text>
<text x="206.5" y="31.8">VSS_41</text>
<text x="206.5" y="30.1">VSS_44</text>
<text x="206.5" y="35.2">VSS_35</text>
<text x="206.5" y="33.5">VSS_38</text>
<text x="235.6" y="34.4">RSVD_13</text>
<text x="235.6" y="31.8">RSVD_14</text>
<text x="235.6" y="30.1">RSVD_15</text>
<text x="47.6" y="37">DISPA_SDI</text>
<text x="47.6" y="38.7">DISPA_BCLK</text>
<text x="108.3" y="38.7">SYS_PWROK</text>
<text x="111.3" y="37">GPP_B11</text>
<text x="206.5" y="37">VSS_32</text>
<text x="206.5" y="40.4">VSS_26</text>
<text x="206.5" y="38.7">VSS_29</text>
<text x="235.6" y="38.7">RSVD_10</text>
<text x="235.6" y="36.1">RSVD_12</text>
<text x="236.5" y="40.4">RSVD_9</text>
<text x="47.6" y="47.3">GPP_D5/I2S0_SFRM</text>
<text x="47.6" y="42.2">GPP_D8/I2S0_SCLK</text>
<text x="47.6" y="45.6">GPP_D6/I2S0_TXD</text>
<text x="47.6" y="43.9">GPP_D7/I2S0_RXD</text>
<text x="104.1" y="47.3">GPP_B12/SLP_S0#</text>
<text x="107.8" y="43.9">GPD6/SLP_A#</text>
<text x="110.5" y="45.6">SLP_LAN#</text>
<text x="112.8" y="42.2">WAKE#</text>
<text x="206.5" y="43.9">VSS_20</text>
<text x="206.5" y="42.2">VSS_23</text>
<text x="206.5" y="47.3">VSS_14</text>
<text x="206.5" y="45.6">VSS_17</text>
<text x="236.5" y="45.6">RSVD_4</text>
<text x="236.5" y="47.3">RSVD_6</text>
<text x="236.5" y="43.9">RSVD_7</text>
<text x="236.5" y="42.2">RSVD_8</text>
<text x="47.6" y="50.8">GPP_D19/DMIC_CLK0</text>
<text x="47.6" y="49.1">GPP_D20/DMIC_DATA0</text>
<text x="47.6" y="52.5">GPP_D18/DMIC_DATA1</text>
<text x="106" y="52.5">GPD10/SLP_S5#</text>
<text x="106.9" y="50.8">GPD5/SLP_S4#</text>
<text x="106.9" y="49.1">GPD4/SLP_S3#</text>
<text x="206.5" y="49.1">VSS_11</text>
<text x="206.5" y="52.5">VSS_5</text>
<text x="206.5" y="50.8">VSS_8</text>
<text x="236.5" y="49.1">RSVD_5</text>
<text x="237.3" y="52.5">PREQ#</text>
<text x="47.6" y="54.3">GPP_D17/DMIC_CLK1</text>
<text x="103.4" y="59.4">GPP_A15/SUSACK#</text>
<text x="106" y="57.7">GPD0/BATLOW#</text>
<text x="107.2" y="56">GPD8/SUSCLK</text>
<text x="206.5" y="59.4">RSVD_16</text>
<text x="206.5" y="54.3">VSS_2</text>
<text x="206.5" y="57.7">RSVD_17</text>
<text x="231.3" y="57.7">PCH_TRIGOUT</text>
<text x="233.1" y="59.4">PCH_TRIGIN</text>
<text x="233.4" y="56">CPU_TRST#</text>
<text x="237.4" y="54.3">PRDY#</text>
<text x="47.6" y="62.9">SRTCRST#</text>
<text x="47.6" y="61.2">RTCRST#</text>
<text x="88.9" y="61.2">GPP_A13/SUSWARN#/SUSPWRDNACK</text>
<text x="47.6" y="71.5">DSW_PWROK</text>
<text x="47.6" y="66.3">PCH_PWROK</text>
<text x="47.6" y="68.1">RSMRST#</text>
<text x="103.9" y="68.1">GPD1/ACPRESENT</text>
<text x="104.1" y="66.3">GPD2/LAN_WAKE#</text>
<text x="105.8" y="71.5">GPD3/PWRBTN#</text>
<text x="110.3" y="69.8">SLP_SUS#</text>
<text x="47.6" y="75">GPP_C0/SMBCLK</text>
<text x="47.6" y="73.3">GPP_C2/SMBALERT#</text>
<text x="47.6" y="76.7">GPP_C1/SMBDATA</text>
<text x="106.5" y="75">GPP_B14/SPKR</text>
<text x="107.7" y="76.7">PROCPWRGD</text>
<text x="108.1" y="73.3">SYS_RESET#</text>
<text x="47.6" y="81.9">GPP_C4/SML0DATA</text>
<text x="47.6" y="80.2">GPP_C3/SML0CLK</text>
<text x="47.6" y="78.4">GPP_C5/SML0ALERT#</text>
<text x="47.6" y="83.6">GPP_B23/SML1ALERT#/PCHHOT#</text>
<text x="109.2" y="80.2">ITP_PMODE</text>
<text x="110.1" y="83.6">JTAG_TMS</text>
<text x="113.3" y="81.9">JTAGX</text>
<text x="47.6" y="85.3">GPP_C6/SML1CLK</text>
<text x="47.6" y="87.1">GPP_C7/SML1DATA</text>
<text x="110.1" y="85.3">JTAG_TDO</text>
<text x="110.3" y="88.8">JTAG_TCK</text>
<text x="110.9" y="87.1">JTAG_TDI</text>
<text x="47.4" y="183.1" transform="rotate(-90 47.4 183.1)">1</text>
<text x="49.1" y="183.1" transform="rotate(-90 49.1 183.1)">2</text>
<text x="50.9" y="183.1" transform="rotate(-90 50.9 183.1)">3</text>
</g>
<text font-size="1.5" fill="#00f" x="112.3" y="179.1">CR2032</text>
<text font-size="1.4" fill="#00f" x="108.9" y="177.3">LITHIUM BATTERY</text>
<g font-size="1.2">
<text x="30.8" y="1.3">5</text>
<text x="88.8" y="1.3">4</text>
<text x="146.8" y="1.3">3</text>
<text x="204.9" y="1.3">2</text>
<text x="262.9" y="1.3">1</text>
<text x=".5" y="28.3">D</text>
<text x="292.4" y="28.3">D</text>
<text x=".5" y="79.2">C</text>
<text x="292.4" y="79.2">C</text>
<text x=".5" y="130.2">B</text>
<text x="292.4" y="130.2">B</text>
<text x=".5" y="181.1">A</text>
<text x="292.4" y="181.1">A</text>
<text x="30.8" y="206.8">5</text>
<text x="88.8" y="206.8">4</text>
<text x="146.8" y="206.8">3</text>
<text x="204.9" y="206.8">2</text>
<text x="262.9" y="206.8">1</text>
</g>
</svg>
